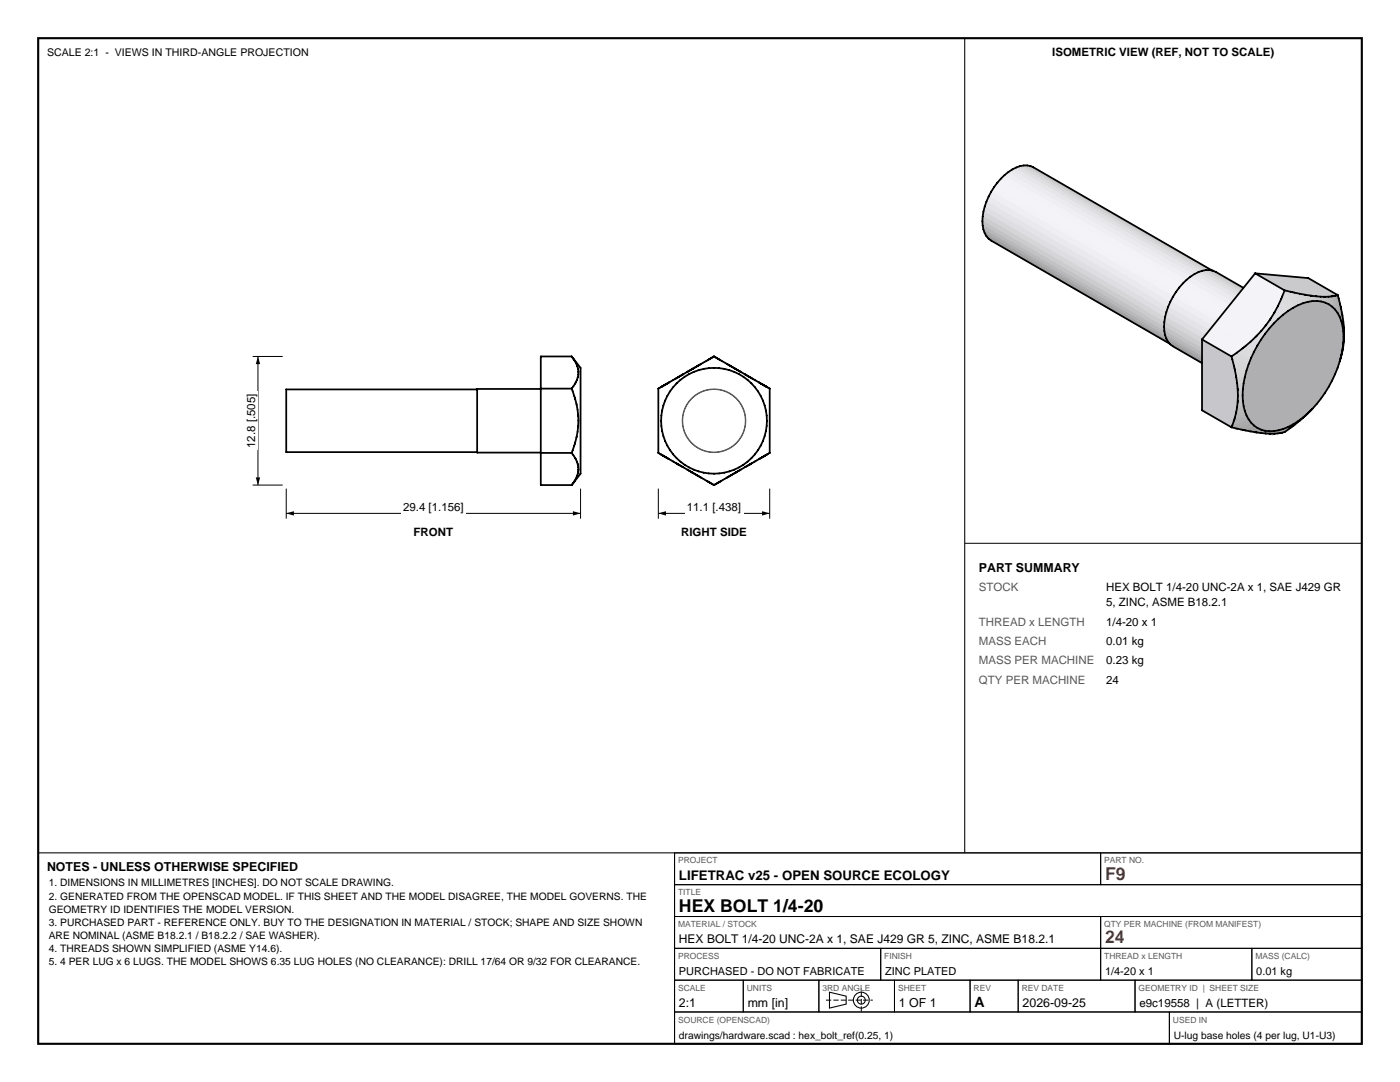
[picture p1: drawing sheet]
<svg xmlns="http://www.w3.org/2000/svg" width="279mm" height="216mm" viewBox="0 0 279 216" stroke-linecap="round" stroke-linejoin="round" font-family="sans-serif">
<path d="M7.6 7.6h264.2v200.7h-264.2z" fill="none" stroke="#000" stroke-width=".42"/>
<g fill="none" stroke="#000" stroke-width=".21">
<path d="M192.5 7.6v162.6M7.6 170.2h264.2M134.6 170.2v38.1M165.5 198l3.4 .8v1.6l-3.4 .8z"/>
<circle cx="171.9" cy="199.6" r="1.59"/>
<circle cx="171.9" cy="199.6" r=".79"/>
</g>
<g fill="none" stroke="#000" stroke-width=".2">
<path d="M57.1 97.5v6M115.9 97.5v6M57.1 102.4h58.8M134.6 170.2h85.1v6.3h-85.1zM134.6 176.5h137.2v6.4h-137.2zM219.7 170.2h52.1v6.3h-52.1zM134.6 182.9h85.1v6.3h-85.1zM134.6 189.2h41.2v6.4h-41.2zM134.6 195.6h13.7v6.3h-13.7zM148.3 195.6h15.1v6.3h-15.1zM163.4 195.6h15.1v6.3h-15.1zM175.8 189.2h43.9v6.4h-43.9z"/>
<path d="M178.5 195.6h15.1v6.3h-15.1zM193.6 195.6h9.6v6.3h-9.6zM203.2 195.6h23.3v6.3h-23.3zM219.7 182.9h52.1v6.3h-52.1zM219.7 189.2h30.1v6.4h-30.1zM226.5 195.6h45.3v6.3h-45.3zM249.8 189.2h22v6.4h-22zM134.6 201.9h98.8v6.4h-98.8zM233.4 201.9h38.4v6.4h-38.4z"/>
</g>
<path d="M164.8 199.6h9.4M171.9 201.9v-4.6" fill="none" stroke="#000" stroke-width=".2" stroke-dasharray="1.1 .4" stroke-linecap="butt"/>
<g fill="none" stroke="#000" stroke-width=".35">
<path d="M95.2 77.7h-38.1v12.5h38.1M107.9 77.6h-12.7v12.7h12.7M107.9 77.5h6.2M114.1 77.5a16 16 0 0 1 0 12.9M114.1 71.1h-6.2v25.7h6.2M114.1 71.1a4.5 4.5 0 0 1 0 6.4M114.1 71.1l1.8 2.3v21.1l-1.8 2.3M132.6 76.8l-.1 .1M133.3 76.4l-.2 .2M135.4 75.3l-4 2.2v12.9l11.1 6.4 7.7-4.4M137.3 74.2h-.1M138.2 73.6l-.1 .1"/>
<path d="M139.3 72.9l-1 .6M142.5 71.1l-.9 .5M142.5 71.1l-7.7 4.5M142.5 71.1l11.1 6.4v12.9l-4.9 2.8M107.9 90.4h6.2M114.1 90.4a4.5 4.5 0 0 1 0 6.4M145.8 94.9l-.2 .1M146.9 94.3h-.1M147.8 93.7l-.1 .1M151.9 91.3l-.2 .2"/>
<circle cx="142.5" cy="84" r="10.6"/>
</g>
<g fill="none" stroke="#595959" stroke-width=".2" stroke-dasharray=".8 .5" stroke-linecap="butt">
<path d="M131.4 77.5l.4-.2M131.4 77.5l.8-.4M131.4 77.5l.6-.3M131.4 77.5l1.1-.6M132.6 76.8l5.5-3.2M133.1 76.6l1.7-1M133.1 76.6l2.4-1.4M138 79.5l.6-.6M138.1 79.5l.6-.5M138.2 73.6l3.4-2M138.6 78.9l.7-.4M138.7 79l.7-.5"/>
<path d="M139.3 78.5l.8-.4M139.4 78.5l.7-.3M140 72.6l2.5-1.5M140.1 78.1l.8-.3M140.1 78.2l.8-.3M140.9 77.8l.8-.1M140.9 77.9l.8-.1M141.7 77.7l.8-.1M141.7 77.8l.8-.1M142.5 77.7l.8 .1M142.5 77.6l.8 .1M142.5 71.1l2.5 1.5"/>
<path d="M143.3 77.8l.8 .1M143.3 77.7l.8 .1M143.4 71.6l3.4 2M144.1 77.9l.8 .3M144.1 77.8l.8 .3M144.9 78.2l.7 .3M144.9 78.1l.8 .4M145.6 78.5l.7 .5M145.7 78.5l.7 .4M146.3 79l.6 .5M146.4 78.9l.6 .6M146.9 73.6l5.5 3.2"/>
<path d="M146.9 79.5l.6 .7M147 79.5l.5 .6M149.5 75.2l2.4 1.4M150.2 75.6l1.7 1M152.4 76.9l1.2 .6M152.8 77.1l.8 .4M153 77.2l.6 .3M153.2 77.3l.4 .2M131.4 90.4l.6 .3M131.4 90.4l1.1 .6M131.4 90.4l.8 .4M131.4 90.4l.4 .2"/>
<path d="M132.6 91.1l5.5 3.2M133.1 91.3l1.7 1.1M133.1 91.3l2.4 1.4M136.1 84l.1 .8M136.1 84l.1-.9M136.2 84.8l.2 .8M136.2 83.1l.2-.8M136.2 84l.1 .8M136.2 84l.1-.9M136.3 84.8l.2 .8M136.3 83.1l.2-.8M136.4 85.6l.2 .8"/>
<path d="M136.4 82.3l.2-.8M136.5 85.6l.2 .8M136.5 82.3l.2-.7M136.6 86.4l.4 .7M136.6 81.5l.4-.7M136.7 86.4l.4 .7M136.7 81.6l.4-.8M137 87.1l.5 .7M137 80.8l.5-.7M137.1 87.1l.4 .7M137.1 80.8l.4-.6M137.5 87.8l.5 .7"/>
<path d="M137.5 80.1l.5-.6M137.5 87.8l.6 .6M137.5 80.2l.6-.7M138 88.5l.6 .5M138.1 88.4l.6 .5M138.2 94.3l3.4 2M138.6 89l.7 .5M138.7 88.9l.7 .5M139.3 89.5l.8 .3M139.4 89.4l.7 .3M140 95.3l2.5 1.5M140.1 89.8l.8 .3"/>
<path d="M140.1 89.7l.8 .3M140.9 90.1l.8 .2M140.9 90l.8 .2M141.7 90.3h.8M141.7 90.2h.8M142.5 96.8l2.5-1.5M142.5 90.3h.8M142.5 90.2h.8M143.3 90.2l.8-.2M143.3 90.3l.8-.2M143.4 96.3l3.4-2M144.1 90l.8-.3"/>
<path d="M144.1 90.1l.8-.3M144.9 89.7l.7-.3M144.9 89.8l.8-.3M145.6 89.4l.7-.5M145.7 89.5l.7-.5M146.3 88.9l.6-.5M146.4 89l.6-.5M146.9 94.3l5.5-3.2M146.9 88.4l.6-.6M147 88.5l.5-.7M147.5 87.8l.4-.7M147.5 80.2l.4 .6"/>
<path d="M147.5 87.8l.5-.7M147.5 80.1l.5 .7M147.9 87.1l.4-.7M147.9 80.8l.4 .8M148 87.1l.4-.7M148 80.8l.4 .7M148.3 86.4l.2-.8M148.3 81.6l.2 .7M148.4 86.4l.2-.8M148.4 81.5l.2 .8M148.5 85.6l.2-.8M148.5 82.3l.2 .8"/>
<path d="M148.6 85.6l.2-.8M148.6 82.3l.2 .8M148.7 84.8l.1-.8M148.7 83.1l.1 .9M148.8 84.8v-.8M148.8 83.1v.9M149.5 92.7l2.4-1.4M150.2 92.4l1.7-1.1M152.4 91l1.2-.6M152.8 90.8l.8-.4M153 90.7l.6-.3M153.2 90.6l.4-.2"/>
</g>
<path d="M57.1 102.4l1.6-.4v.9zM114.3 102l1.6 .4-1.6 .5z" fill="#000"/>
<path d="M80 99.6h13v2.8h-13z" fill-rule="evenodd" fill="#fff"/>
<path d="M50.4 71.1h6M51.5 71.1v25.7M50.4 96.8h6" fill="none" stroke="#000" stroke-width=".2"/>
<path d="M51.5 71.1l.4 1.6h-.9zM51 95.3h.9l-.4 1.5z" fill="#000"/>
<path d="M48.7 78.1h2.8v11.7h-2.8z" fill-rule="evenodd" fill="#fff"/>
<path d="M131.4 97.5v6M153.6 97.5v6M131.4 102.4h22.2" fill="none" stroke="#000" stroke-width=".2"/>
<path d="M131.4 102.4l1.5-.4v.9zM152.1 102l1.5 .4-1.5 .5z" fill="#000"/>
<path d="M136.7 99.6h11.6v2.8h-11.6z" fill-rule="evenodd" fill="#fff"/>
<g fill="#9e9ea1" stroke="#9e9ea1" stroke-width=".2">
<path d="M197.3 47.6l36.9 21.4z"/>
<path d="M196.9 47.1l36.7 21.5-36.3-21z"/>
<path d="M196.9 47.1l36.3 21 .4 .5z"/>
<path d="M233.6 68.7l12.6 7.4z"/>
<path d="M267.6 71.1l-.2 1z"/>
<path d="M267.9 70.2l-.5 1.9z"/>
<path d="M233.1 68.2l12.6 7.5-12.1-7z"/>
<path d="M261.9 81.6l-.4 .3z"/>
<path d="M267.9 70l-.2 .9z"/>
<path d="M261 82.5l.5-.6-.9 1z"/>
<path d="M260.4 83.1l.6-.6z"/>
<path d="M268.1 69l-.4 1.9z"/>
<path d="M261 82.5l.9-.9z"/>
<path d="M259.4 84l1-.9z"/>
<path d="M259 84.1l.4-.1-1 .8z"/>
<path d="M258 85.1l1-1z"/>
<path d="M257.5 85.4l1.5-1.3z"/>
<path d="M260 83.3l1-.8z"/>
<path d="M256.4 86.2l1.7-1.5-.6 .7z"/>
<path d="M268.2 68l-.3 1.6z"/>
<path d="M259 84.1l1-.8-.6 .7z"/>
<path d="M255.9 86.3l2.2-1.6-1.7 1.5z"/>
<path d="M268.2 67.9l-.1 .5z"/>
<path d="M268.2 67.7l-.1 .7z"/>
<path d="M258.1 84.7l.9-.6-1.5 1.3z"/>
<path d="M268.3 66.7l-.1 1z"/>
<path d="M268.1 67.2l.1 .5-.1 .7z"/>
<path d="M255.7 86.4l1.4-1.2z"/>
<path d="M255.5 86.4l1.6-1.2z"/>
<path d="M255.9 86.3l1.2-1.1 1-.5z"/>
<path d="M268.2 65.6l-.1 1.6z"/>
<path d="M255 86.5l2.1-1.3-1.6 1.2z"/>
<path d="M233.1 68.2l12.1 7 .5 .5z"/>
<path d="M268.2 65.6l-.1 1.6v-1.1z"/>
<path d="M268.2 65.5l-.1 .6z"/>
<path d="M268.2 65.3l-.1 .8z"/>
<path d="M268.1 64.2l.1 1.1-.3-.2z"/>
<path d="M267.9 65.1l.3 .2-.1 .8z"/>
<path d="M255 86.5l1.1-.9 1-.4z"/>
<path d="M254.4 86.5l1.7-.9-1.1 .9z"/>
<path d="M267.9 63l.2 1.2-.4-.1z"/>
<path d="M267.7 64.1l.4 .1-.2 .9z"/>
<path d="M267.9 62.8l-.2 1.3z"/>
<path d="M254.4 86.5l.7-.6 1-.3z"/>
<path d="M254.3 86.5l.8-.6z"/>
<path d="M253.6 86.5l1.5-.6-.8 .6z"/>
<path d="M253.6 86.5l.6-.5 .9-.1z"/>
<path d="M253.5 86.5l.7-.5z"/>
<path d="M253.4 86.5l.8-.5z"/>
<path d="M253.3 86.1l.9-.1-.8 .5z"/>
<path d="M252.6 86.5l.7-.4 .1 .4z"/>
<path d="M252.6 86.5l.7-.4z"/>
<path d="M252.5 86l.8 .1-.7 .4z"/>
<path d="M251.7 86.4l.8-.4 .1 .5z"/>
<path d="M250.8 86.3l1.7-.3-.8 .4z"/>
<path d="M250.8 86.3l.9-.6 .8 .3z"/>
<path d="M250.7 86.3l1-.6z"/>
<path d="M250.6 86.3l1.1-.6z"/>
<path d="M250.9 85.4l.8 .3-1.1 .6z"/>
<path d="M249.6 86.1l1.3-.7-.3 .9z"/>
</g>
<g fill="#bbbbbf" stroke="#bbbbbf" stroke-width=".2">
<path d="M205.7 33.1l36.9 21.3z"/>
<path d="M242.1 54l12.7 7.3z"/>
</g>
<g fill="#c5c5c9" stroke="#c5c5c9" stroke-width=".2">
<path d="M205 33l.7 .1 36.3 21z"/>
<path d="M205 33l37 21.1-.6-.1z"/>
<path d="M241.4 53.9l.7 .1 12.1 7z"/>
<path d="M241.4 53.9l12.8 7.1-.7-.1z"/>
<path d="M262.7 59.1l.8 .1 .2 1z"/>
<path d="M262.7 59.1l1 1.1-.9-.1z"/>
<path d="M262.6 59.1l.2 1z"/>
</g>
<g fill="#a2a2a6" stroke="#a2a2a6" stroke-width=".2">
<path d="M196.5 46.5l36.7 21.6-36.3-21z"/>
<path d="M196.5 46.5l36.4 21 .3 .6z"/>
<path d="M232.8 67.6l12.4 7.6-12.1-7z"/>
<path d="M232.8 67.6l12.1 7 .3 .6z"/>
</g>
<g fill="#cfcfd3" stroke="#cfcfd3" stroke-width=".2">
<path d="M204.3 33h.7l36.4 21z"/>
<path d="M204.3 33l37.1 21h-.7z"/>
<path d="M240.7 53.9h.7l12.1 7z"/>
<path d="M240.7 53.9l12.8 7h-.7z"/>
<path d="M246.9 76.4l1.5-1.2-.2 1.3z"/>
<path d="M246.7 75.3l1.7-.1-1.5 1.2z"/>
<path d="M246.7 75l1.7 .2-1.7 .1z"/>
</g>
<g fill="#d7d7dc" stroke="#d7d7dc" stroke-width=".2">
<path d="M203.6 33.2l.7-.2 36.4 21z"/>
<path d="M203.6 33.2l37.1 20.8-.8 .1z"/>
<path d="M239.9 54l.8-.1 12.1 7z"/>
<path d="M239.9 54l12.9 6.9-.7 .1z"/>
</g>
<g fill="#adadb1" stroke="#adadb1" stroke-width=".2">
<path d="M196.3 45.8l36.6 21.7-36.4-21z"/>
<path d="M196.3 45.8l36.3 21 .3 .7z"/>
<path d="M232.5 66.9l12.4 7.7-12.1-7z"/>
<path d="M232.5 66.9l12.1 7 .3 .7z"/>
</g>
<g fill="#b8b8bc" stroke="#b8b8bc" stroke-width=".2">
<path d="M196.1 45l36.5 21.8-36.3-21z"/>
<path d="M196.1 45l36.4 21 .1 .8z"/>
<path d="M232.4 66.1l12.2 7.8-12.1-7z"/>
<path d="M232.4 66.1l12.1 7 .1 .8z"/>
</g>
<g fill="#dfdfe3" stroke="#dfdfe3" stroke-width=".2">
<path d="M202.8 33.4l.8-.2 36.3 20.9z"/>
<path d="M202.8 33.4l37.1 20.7-.7 .3z"/>
<path d="M239.2 54.3l.7-.3 12.2 7z"/>
<path d="M239.2 54.3l12.9 6.7-.8 .3z"/>
<path d="M254.3 62.5l.8 1.1h-1.5z"/>
<path d="M253.6 63.6h1.5l-.9 .9z"/>
<path d="M253.6 63.6l.6 .9-.7-.8z"/>
<path d="M250.8 67l1.7-.4-.8 1.2z"/>
<path d="M251.7 66l.8 .6-1.7 .4z"/>
<path d="M250.8 67l.9 .8-1-.7z"/>
</g>
<g fill="#e6e6ea" stroke="#e6e6ea" stroke-width=".2">
<path d="M202 33.8l.8-.4 36.4 21z"/>
<path d="M202 33.8l37.2 20.6-.8 .4z"/>
<path d="M238.4 54.7l.8-.4 12.1 7z"/>
<path d="M238.4 54.7l12.9 6.6-.8 .4z"/>
</g>
<g fill="#c2c2c6" stroke="#c2c2c6" stroke-width=".2">
<path d="M196.1 44.1l36.4 21.9-36.4-21z"/>
<path d="M196.1 44.1l36.3 21 .1 .9z"/>
<path d="M232.3 65.2l12.2 7.9-12.1-7z"/>
<path d="M232.3 65.2l12.1 7 .1 .9z"/>
<path d="M247 80h1l-1 .1z"/>
<path d="M248 78.9v1.1h-1z"/>
<path d="M247 78.9h1l-1 1.1z"/>
</g>
<g fill="#ccccd0" stroke="#ccccd0" stroke-width=".2">
<path d="M196.1 43.2l36.3 21.9-36.3-21z"/>
<path d="M196.1 43.2l36.4 21-.1 .9z"/>
<path d="M232.4 64.2l12 8-12.1-7z"/>
<path d="M232.4 64.2l12.1 7-.1 1z"/>
</g>
<g fill="#ebebf0" stroke="#ebebf0" stroke-width=".2">
<path d="M201.2 34.3l.8-.5 36.4 21z"/>
<path d="M201.2 34.3l37.2 20.5-.8 .5z"/>
<path d="M237.6 55.2l.8-.5 12.1 7z"/>
<path d="M237.6 55.2l12.9 6.5-.8 .5z"/>
</g>
<g fill="#efeff4" stroke="#efeff4" stroke-width=".2">
<path d="M200.5 34.9l.7-.6 36.4 21z"/>
<path d="M200.5 34.9l37.1 20.4-.8 .6z"/>
<path d="M236.8 55.8l.8-.6 12.1 7z"/>
<path d="M236.8 55.8l12.9 6.4-.8 .6z"/>
</g>
<g fill="#d5d5d9" stroke="#d5d5d9" stroke-width=".2">
<path d="M196.3 42.2l36.2 22-36.4-21z"/>
<path d="M196.3 42.2l36.3 21-.1 1z"/>
<path d="M232.5 63.3l12 7.9-12.1-7z"/>
<path d="M232.5 63.3l12.1 6.9-.1 1z"/>
<path d="M259.4 58.6l.6 1.9-1 .4z"/>
<path d="M258.4 58.4l1 .2-.4 2.3z"/>
<path d="M258 58.3l.4 .1 .6 2.5z"/>
</g>
<g fill="#dddde2" stroke="#dddde2" stroke-width=".2">
<path d="M196.5 41.2l36.1 22-36.3-21z"/>
<path d="M196.5 41.2l36.4 21-.3 1z"/>
<path d="M232.8 62.2l11.8 8-12.1-6.9z"/>
<path d="M232.8 62.2l12.1 7-.3 1z"/>
</g>
<g fill="#f2f2f7" stroke="#f2f2f7" stroke-width=".2">
<path d="M199.7 35.7l.8-.8 36.3 21z"/>
<path d="M199.7 35.7l37.1 20.2-.7 .7z"/>
<path d="M236.1 56.6l.7-.8 12.1 7z"/>
<path d="M236.1 56.6l12.8 6.2-.7 .8z"/>
</g>
<g fill="#f3f3f8" stroke="#f3f3f8" stroke-width=".2">
<path d="M199.7 35.7l36.4 20.9-37.1-20.1z"/>
<path d="M199 36.5l36.4 20.9-37-20.1z"/>
<path d="M199 36.5l37.1 20.1-.7 .8z"/>
<path d="M198.4 37.3l37 20.1-.7 .9z"/>
<path d="M236.1 56.6l12.1 7-12.9-6.2z"/>
<path d="M235.3 57.4l12.2 7-12.8-6.1z"/>
<path d="M235.3 57.4l12.9 6.2-.7 .8z"/>
<path d="M234.7 58.3l12.8 6.1-.7 .9z"/>
<path d="M250.5 54.5l5.9 3.4-.5 1.2z"/>
<path d="M250.5 54.5l5.4 4.6-.2 .5z"/>
<path d="M250.5 54.5l2.1 10.5-12.7 2.7z"/>
<path d="M250.5 54.5l5.2 5.1-.2 .4z"/>
<path d="M250.5 54.5l5 5.5-.5 1.1z"/>
<path d="M250.5 54.5l4.5 6.6-.6 1.2z"/>
<path d="M250.5 54.5l3.9 7.8-.1 .2z"/>
<path d="M250.5 54.5l3.8 8-.7 1.1z"/>
<path d="M250.5 54.5l3.1 9.1-.2 .3z"/>
<path d="M250.5 54.5l2.9 9.4-.8 1z"/>
<path d="M250.5 54.5l2.1 10.4v.1z"/>
<path d="M239.9 67.7l12.7-2.7-.9 1z"/>
<path d="M239.9 67.7l11.8-1.7-.9 1z"/>
<path d="M239.9 67.7l10.9-.7-.2 .2z"/>
<path d="M239.9 67.7l10.7-.5-1 1z"/>
<path d="M239.9 67.7l9.7 .5-1 .8z"/>
<path d="M239.9 67.7l8.7 1.3-.6 .5z"/>
<path d="M239.9 67.7l8.1 1.8-1.1 .9z"/>
<path d="M239.9 67.7l5.9 3.4z"/>
<path d="M239.9 67.7l7 2.7-1.1 .7z"/>
<path d="M253.6 63.6l-.2 .3z"/>
<path d="M250.8 67l-.2 .2z"/>
<path d="M248 69.5l.6-.5z"/>
</g>
<g fill="#e4e4e9" stroke="#e4e4e9" stroke-width=".2">
<path d="M196.9 40.2l36 22-36.4-21z"/>
<path d="M196.9 40.2l36.3 21-.3 1z"/>
<path d="M233.1 61.2l11.8 8-12.1-7z"/>
<path d="M233.1 61.2l12.1 7-.3 1z"/>
</g>
<g fill="#eaeaee" stroke="#eaeaee" stroke-width=".2">
<path d="M197.3 39.2l35.9 22-36.3-21z"/>
<path d="M197.3 39.2l36.3 21-.4 1z"/>
<path d="M233.6 60.2l11.6 8-12.1-7z"/>
<path d="M233.6 60.2l12.1 7-.5 1z"/>
</g>
<g fill="#eeeef3" stroke="#eeeef3" stroke-width=".2">
<path d="M197.8 38.3l35.8 21.9-36.3-21z"/>
<path d="M197.8 38.3l36.4 20.9-.6 1z"/>
<path d="M234.1 59.2l11.6 8-12.1-7z"/>
<path d="M234.1 59.2l12.1 7-.5 1z"/>
</g>
<g fill="#f1f1f6" stroke="#f1f1f6" stroke-width=".2">
<path d="M198.4 37.3l36.3 21-36.9-20z"/>
<path d="M197.8 38.3l36.9 20-.5 .9z"/>
<path d="M234.7 58.3l12.1 7-12.7-6.1z"/>
<path d="M234.1 59.2l12.7 6.1-.6 .9z"/>
</g>
<g fill="#afafb2" stroke="#afafb2" stroke-width=".2">
<path d="M255.1 85.9l6.8-4.3-.9 .9z"/>
<path d="M256.1 85.6l4.9-3.1-1 .8z"/>
<path d="M254.2 86l8.6-5.4-.9 1z"/>
<path d="M257.1 85.2l2.9-1.9z"/>
<path d="M253.3 86.1l10.4-6.6-.9 1.1z"/>
<path d="M252.5 86l12-7.6-.8 1.1z"/>
<path d="M257.1 85.2l1.9-1.1z"/>
<path d="M251.7 85.7l13.5-8.5-.7 1.2z"/>
<path d="M256.1 85.6l3.9-2.3-2.9 1.9z"/>
<path d="M250.9 85.4l14.9-9.5-.6 1.3z"/>
<path d="M255.1 85.9l5.9-3.4-4.9 3.1z"/>
<path d="M250.3 84.9l16.1-10.2-.6 1.2z"/>
<path d="M254.2 86l7.7-4.4-6.8 4.3z"/>
<path d="M249.7 84.3l17.2-10.9-.5 1.3z"/>
<path d="M253.3 86.1l9.5-5.5-8.6 5.4z"/>
<path d="M249.2 83.7l18.2-11.6-.5 1.3z"/>
<path d="M252.5 86l11.2-6.5-10.4 6.6z"/>
<path d="M248.8 82.9l18.9-12-.3 1.2z"/>
<path d="M251.7 85.7l12.8-7.3-12 7.6z"/>
<path d="M248.4 82l19.5-12.4-.2 1.3z"/>
<path d="M250.9 85.4l14.3-8.2-13.5 8.5z"/>
<path d="M248.2 81l19.9-12.6-.2 1.2z"/>
<path d="M250.3 84.9l15.5-9-14.9 9.5z"/>
<path d="M248 80l20.1-12.8v1.2z"/>
<path d="M249.7 84.3l16.7-9.6-16.1 10.2z"/>
<path d="M248 78.9l20.1-12.8v1.1z"/>
<path d="M249.2 83.7l17.7-10.3-17.2 10.9z"/>
<path d="M248 77.7l19.9-12.6 .2 1z"/>
<path d="M248.8 82.9l18.6-10.8-18.2 11.6z"/>
<path d="M248.2 76.5l19.5-12.4 .2 1z"/>
<path d="M248.4 82l19.3-11.1-18.9 12z"/>
<path d="M248.4 75.2l19-12 .3 .9z"/>
<path d="M248.2 81l19.7-11.4-19.5 12.4z"/>
<path d="M248.8 74l18.1-11.6 .5 .8z"/>
<path d="M248 80l20.1-11.6-19.9 12.6z"/>
<path d="M249.2 72.7l17.2-10.9 .5 .6z"/>
<path d="M248 78.9l20.1-11.7-20.1 12.8z"/>
<path d="M249.7 71.4l16.1-10.2 .6 .6z"/>
<path d="M248 77.7l20.1-11.6-20.1 12.8z"/>
<path d="M246.3 83.9l2.9-.2-3.3 1.1z"/>
<path d="M250.3 70.2l14.9-9.5 .6 .5z"/>
<path d="M246.3 83.9l2.5-1 .4 .8z"/>
<path d="M248.2 76.5l19.7-11.4-19.9 12.6z"/>
<path d="M246.4 83.6l2.4-.7-2.5 1z"/>
<path d="M250.9 68.9l13.6-8.5 .7 .3z"/>
<path d="M248.4 75.2l19.3-11.1-19.5 12.4z"/>
<path d="M251.7 67.8l12-7.6 .8 .2z"/>
<path d="M248.8 74l18.6-10.8-19 12z"/>
<path d="M252.5 66.6l10.3-6.5 .9 .1z"/>
<path d="M249.2 72.7l17.7-10.3-18.1 11.6z"/>
<path d="M253.3 65.5l8.6-5.4h.9z"/>
<path d="M249.7 71.4l16.7-9.6-17.2 10.9z"/>
<path d="M254.2 64.5l6.8-4.3 .9-.1z"/>
<path d="M250.3 70.2l15.5-9-16.1 10.2z"/>
<path d="M255.1 63.6l4.9-3.1 1-.3z"/>
<path d="M250.9 68.9l14.3-8.2-14.9 9.5z"/>
<path d="M256.1 62.8l2.9-1.9 1-.4z"/>
<path d="M251.7 67.8l12.8-7.4-13.6 8.5z"/>
<path d="M257.1 62l1.9-1.1z"/>
<path d="M252.5 66.6l11.2-6.4-12 7.6z"/>
<path d="M253.3 65.5l9.5-5.4-10.3 6.5z"/>
<path d="M256.1 62.8l2.9-1.9z"/>
<path d="M254.2 64.5l7.7-4.4-8.6 5.4z"/>
<path d="M255.1 63.6l1-.8 3.9-2.3z"/>
<path d="M254.2 64.5l.9-.9 5.9-3.4z"/>
</g>
<g fill="#cacace" stroke="#cacace" stroke-width=".2">
<path d="M261.1 55.5l5.9 3.4z"/>
<path d="M261.1 55.5l5.8 3.4-.4 .1z"/>
<path d="M261.1 55.5l5.4 3.5-.5 .1z"/>
<path d="M261.1 55.5l4.9 3.6-.3 .1z"/>
<path d="M261.1 55.5l4.6 3.7h-.6z"/>
<path d="M261.1 55.5l4 3.7h-.6z"/>
<path d="M261.1 55.5l3.4 3.7h-.2z"/>
<path d="M261.1 55.5l3.2 3.7h-.8z"/>
<path d="M265.7 59.2l.3-.1z"/>
<path d="M261.1 55.5l2.4 3.7-.8-.1z"/>
<path d="M250.5 54.5l10.6 1 1.6 3.6z"/>
<path d="M264.3 59.2h.2z"/>
<path d="M250.5 54.5l12.2 4.6z"/>
<path d="M261.8 59l.8 .1 .2 1z"/>
<path d="M250.5 54.5l12.1 4.6-.8-.1z"/>
<path d="M261.8 59l1 1.1h-.9z"/>
<path d="M250.5 54.5l11.3 4.5z"/>
<path d="M261.7 59h.1l.1 1.1z"/>
<path d="M261.5 59h.3z"/>
<path d="M250.5 54.5l11 4.5-.9-.2z"/>
<path d="M250.5 54.5l10.1 4.3z"/>
<path d="M250.5 54.5l9.9 4.3-1-.2z"/>
<path d="M250.5 54.5l8.9 4.1-1-.2z"/>
<path d="M250.5 54.5l7.9 3.9z"/>
<path d="M250.5 54.5l7.5 3.8-.5-.1z"/>
<path d="M250.5 54.5l7 3.7-1.1-.3z"/>
</g>
<g fill="#a3a3a6" stroke="#a3a3a6" stroke-width=".2">
<path d="M267.6 61.6l.3 1.2-.5 .4z"/>
<path d="M267.4 63.2l.5-.4-.2 1.3z"/>
<path d="M267.6 61.2v.4l-.2 1.6z"/>
</g>
<g fill="#a8a8ab" stroke="#a8a8ab" stroke-width=".2">
<path d="M267.5 60.8l.1 .4-.2 2z"/>
<path d="M267.1 59.5l.4 1.3-.6 1.6z"/>
<path d="M267.5 60.8l-.1 2.4-.5-.8z"/>
</g>
<g fill="#adadb0" stroke="#adadb0" stroke-width=".2">
<path d="M266.9 58.9l.2 .6z"/>
<path d="M266.9 58.9l.2 .6-.2 2.9z"/>
<path d="M266.5 59l.4-.1v3.5z"/>
<path d="M266.5 59l.4 3.4-.5-.6z"/>
</g>
<g fill="#b2b2b6" stroke="#b2b2b6" stroke-width=".2">
<path d="M266 59.1l.5-.1-.1 2.8z"/>
<path d="M266 59.1l.4 2.7-.6-.6z"/>
<path d="M265.8 59.1h.2l-.2 2.1z"/>
</g>
<g fill="#b7b7bb" stroke="#b7b7bb" stroke-width=".2">
<path d="M265.7 59.2l.1-.1v2.1z"/>
<path d="M265.1 59.2h.6l.1 2z"/>
<path d="M265.1 59.2l.7 2-.6-.5z"/>
</g>
<g fill="#bcbcc0" stroke="#bcbcc0" stroke-width=".2">
<path d="M264.5 59.2h.6l.1 1.5z"/>
<path d="M264.5 59.2l.7 1.5-.7-.3z"/>
<path d="M264.4 59.2l.1 1.2z"/>
</g>
<g fill="#9f9fa2" stroke="#9f9fa2" stroke-width=".2">
<path d="M250.3 84.9l.6 .5-1.3 .7z"/>
<path d="M248.6 85.9l1.7-1-.7 1.2z"/>
<path d="M248.3 85.8l2-.9-1.7 1z"/>
</g>
<g fill="#a4a4a8" stroke="#a4a4a8" stroke-width=".2">
<path d="M248 85.8l2.3-.9-2 .9z"/>
<path d="M248 85.8l1.7-1.5 .6 .6z"/>
<path d="M246.9 85.5l2.8-1.2-1.7 1.5z"/>
</g>
<g fill="#c7c7cb" stroke="#c7c7cb" stroke-width=".2">
<path d="M239.9 81.9l6 2.9-.1 .5z"/>
<path d="M239.9 81.9l6.4 2-.4 .9z"/>
<path d="M239.9 81.9l6.5 1.7-.1 .3z"/>
<path d="M239.9 81.9l6.5 1.4v.3z"/>
<path d="M239.9 81.9l6.8 .5-.3 .9z"/>
<path d="M239.9 81.9l6.8 .3v.2z"/>
<path d="M239.9 81.9l7-.6-.2 .9z"/>
<path d="M239.9 81.9l7.1-1.7-.1 1.1z"/>
<path d="M239.9 81.9l7.1-1.9v.2z"/>
<path d="M239.9 67.7l7.1 11.2-7.1 3z"/>
<path d="M239.9 81.9l7.1-3v1.1z"/>
<path d="M247 80v.2z"/>
<path d="M239.9 67.7l7.1 10.1v1.1z"/>
<path d="M247 77.8l1 1.1h-1z"/>
<path d="M239.9 67.7l7.1 9.9v.2z"/>
<path d="M247 77.8l1-.1v1.2z"/>
<path d="M239.9 67.7l7 8.7 .1 1.2z"/>
<path d="M247 77.7h1l-1 .1z"/>
<path d="M247 77.6v.2z"/>
<path d="M239.9 67.7l6.8 7.6 .2 1.1z"/>
<path d="M239.9 67.7l6.8 7.3v.3z"/>
<path d="M239.9 67.7l6.5 6.1 .3 1.2z"/>
<path d="M239.9 67.7l6.5 5.8v.3z"/>
<path d="M239.9 67.7l6.4 5.3 .1 .5z"/>
<path d="M239.9 67.7l6 4.1 .4 1.2z"/>
<path d="M239.9 67.7l5.9 3.4 .1 .7z"/>
</g>
<g fill="#c1c1c5" stroke="#c1c1c5" stroke-width=".2">
<path d="M264.3 59.2h.1l.1 1.2z"/>
<path d="M264.3 59.2l.2 1.2-.8-.2z"/>
<path d="M263.5 59.2h.8l-.6 1z"/>
</g>
<g fill="#a9a9ad" stroke="#a9a9ad" stroke-width=".2">
<path d="M245.8 85.3l3.4-1.6-2.3 1.8z"/>
<path d="M246.9 85.5l2.3-1.8 .5 .6z"/>
<path d="M245.9 84.8l-.1 .5z"/>
<path d="M245.9 84.8l3.3-1.1-3.4 1.6z"/>
</g>
<g fill="#b4b4b7" stroke="#b4b4b7" stroke-width=".2">
<path d="M246.4 83.3l2.4-.4-2.4 .7z"/>
<path d="M246.7 82.4l2.1 .5-2.4 .4z"/>
<path d="M246.7 82.4l1.7-.4 .4 .9z"/>
</g>
<g fill="#ceced2" stroke="#ceced2" stroke-width=".2">
<path d="M261.5 59h.2l.2 1.1z"/>
<path d="M261.5 59l.4 1.1-.9 .1z"/>
<path d="M260.6 58.8l.9 .2-.5 1.2z"/>
</g>
<g fill="#b9b9bc" stroke="#b9b9bc" stroke-width=".2">
<path d="M246.7 82.2l1.7-.2-1.7 .4z"/>
<path d="M246.9 81.3l1.5 .7-1.7 .2z"/>
<path d="M246.9 81.3l1.3-.3 .2 1z"/>
</g>
<g fill="#d1d1d5" stroke="#d1d1d5" stroke-width=".2">
<path d="M260.4 58.8h.2l.4 1.4z"/>
<path d="M260.4 58.8l.6 1.4-1 .3z"/>
<path d="M259.4 58.6l1 .2-.4 1.7z"/>
</g>
<g fill="#bebec1" stroke="#bebec1" stroke-width=".2">
<path d="M247 80.2l1.2 .8-1.3 .3z"/>
<path d="M247 80.2l1-.2 .2 1z"/>
<path d="M247 80.1l1-.1-1 .2z"/>
</g>
<g fill="#d8d8dc" stroke="#d8d8dc" stroke-width=".2">
<path d="M257.5 58.2l.5 .1 1 2.6z"/>
<path d="M257.5 58.2l1.5 2.7-.9 .5z"/>
<path d="M256.4 57.9l1.1 .3 .6 3.2z"/>
</g>
<g fill="#dadade" stroke="#dadade" stroke-width=".2">
<path d="M256.4 57.9l1.7 3.5-2.2-2.3z"/>
<path d="M255.9 59.1l2.2 2.3-1 .6z"/>
<path d="M255.9 59.1l1.2 2.9-1.4-2.4z"/>
</g>
<g fill="#cbcbcf" stroke="#cbcbcf" stroke-width=".2">
<path d="M247 77.6l1 .1h-1z"/>
<path d="M247 77.6l1.2-1.1-.2 1.2z"/>
<path d="M246.9 76.4l1.3 .1-1.2 1.1z"/>
</g>
<g fill="#dcdce0" stroke="#dcdce0" stroke-width=".2">
<path d="M255.7 59.6l1.4 2.4-1.6-2z"/>
<path d="M255.5 60l1.6 2-2.1-.9z"/>
<path d="M255 61.1l2.1 .9-1 .8z"/>
</g>
<g fill="#dedee2" stroke="#dedee2" stroke-width=".2">
<path d="M255 61.1l1.1 1.7-1.7-.5z"/>
<path d="M254.4 62.3l1.7 .5-1 .8z"/>
<path d="M254.4 62.3l.7 1.3-.8-1.1z"/>
<path d="M250.6 67.2l1.1 .6-.8 1.1z"/>
<path d="M250.6 67.2l.1-.1 1 .7z"/>
<path d="M249.6 68.2l1-1 .3 1.7z"/>
</g>
<g fill="#d2d2d7" stroke="#d2d2d7" stroke-width=".2">
<path d="M246.7 75l2.1-1-.4 1.2z"/>
<path d="M246.4 73.8l2.4 .2-2.1 1z"/>
<path d="M246.4 73.5l2.4 .5-2.4-.2z"/>
</g>
<g fill="#dfdfe4" stroke="#dfdfe4" stroke-width=".2">
<path d="M253.5 63.7l.7 .8-.8-.6z"/>
<path d="M253.4 63.9l.8 .6-.9 1z"/>
<path d="M253.4 63.9l-.1 1.6-.7-.6z"/>
<path d="M252.6 64.9l.7 .6-.7-.5z"/>
<path d="M252.6 65l.7 .5-.8 1.1z"/>
<path d="M252.6 65l-.1 1.6-.8-.6z"/>
</g>
<g fill="#d6d6da" stroke="#d6d6da" stroke-width=".2">
<path d="M246.3 73l2.9-.3-.4 1.3z"/>
<path d="M246.3 73l2.5 1-2.4-.5z"/>
<path d="M245.9 71.8l3.3 .9-2.9 .3z"/>
</g>
<g fill="#d8d8dd" stroke="#d8d8dd" stroke-width=".2">
<path d="M246.9 70.4l2.8 1-.5 1.3z"/>
<path d="M245.8 71.1l3.4 1.6-3.3-.9z"/>
<path d="M245.8 71.1l1.1-.7 2.3 2.3z"/>
<path d="M245.8 71.1l.1 .7z"/>
</g>
<g fill="#dbdbdf" stroke="#dbdbdf" stroke-width=".2">
<path d="M248 69.5l2.3 .7-.6 1.2z"/>
<path d="M246.9 70.4l1.1-.9 1.7 1.9z"/>
<path d="M248 69.5l.3-.3 2 1z"/>
</g>
<g fill="#dddde1" stroke="#dddde1" stroke-width=".2">
<path d="M249.6 68.2l1.3 .7-.6 1.3z"/>
<path d="M248.6 69l1-.8 .7 2z"/>
<path d="M248.3 69.2l.3-.2 1.7 1.2z"/>
</g>
<g fill="none" stroke="#000" stroke-width=".35">
<path d="M242 54l-35.8-20.6a4.5 4.5 0 0 0-5 .9 13 13 0 0 0-5.1 10.7 3.9 3.9 0 0 0 1.7 3l35.7 20.6M248.1 57.4l-5.4-3.1a4.6 4.6 0 0 0-5.1 .9 13.2 13.2 0 0 0-5.2 10.9 4 4 0 0 0 1.7 3l5.7 3.3M250.5 54.5l-10.6 13.2M250.5 54.5l5.9 3.4M250.5 54.5l10.6 1 5.9 3.4M256.4 57.9a25.2 25.2 0 0 1-10.6 13.2M256.4 57.9a28.9 28.9 0 0 0 9.4 1.2l1.2-.2M267 58.9a21.5 21.5 0 0 1 .4 13.2M239.9 67.7v14.2l5.9 3.4M239.9 67.7l5.9 3.4M245.8 71.1a20.8 20.8 0 0 1 .1 13.7l-.1 .5M267.4 72.1a24 24 0 0 1-5.5 9.5"/>
<path d="M267.6 71.4l-.2 .7M267.7 70.9a11.4 11.4 0 0 0-.8-8.5 5.4 5.4 0 0 0-6.9-1.9 19.1 19.1 0 0 0-9.7 9.7 16.8 16.8 0 0 0-1.9 11.8 5.4 5.4 0 0 0 7.7 3.6 14 14 0 0 0 4.9-3.1M261.9 81.6l-1.3 1.3-2.6 2.2a5.4 5.4 0 0 1-4.5 1.4l-2.8-.2-4.9-1M261.9 81.6l-.2 .2"/>
</g>
<path d="M192.5 108.4h79.3" fill="none" stroke="#000" stroke-width=".2"/>
<g font-size="3.5" fill="#bf1a1a">
<text x="220.5" y="175.5">F9</text>
<text x="220.5" y="188.2">24</text>
</g>
<text font-size="3.5" x="135.5" y="181.9">HEX BOLT 1/4-20</text>
<text font-size="2.8" x="194.5" y="200.9">A</text>
<text font-size="2.6" x="135.5" y="175.5">LIFETRAC v25 - OPEN SOURCE ECOLOGY</text>
<g font-size="2.5">
<text x="195.4" y="114.1">PART SUMMARY</text>
<text x="9.4" y="173.7">NOTES - UNLESS OTHERWISE SPECIFIED</text>
<text x="135.5" y="200.9">2:1</text>
<text x="149.2" y="200.9">mm [in]</text>
<text x="179.4" y="200.9">1 OF 1</text>
<text x="204.1" y="200.9">2026-09-25</text>
</g>
<text font-size="2.4" x="135.5" y="188.2">HEX BOLT 1/4-20 UNC-2A x 1, SAE J429 GR 5, ZINC, ASME B18.2.1</text>
<g font-size="2.3">
<text x="210" y="11.1">ISOMETRIC VIEW (REF, NOT TO SCALE)</text>
<text x="51" y="89.4" transform="rotate(-90 51 89.4)">12.8 [.505]</text>
<text x="80.4" y="101.9">29.4 [1.156]</text>
<text x="137.1" y="101.9">11.1 [.438]</text>
<text x="82.5" y="107">FRONT</text>
<text x="135.9" y="107">RIGHT SIDE</text>
<text x="220.8" y="117.9">HEX BOLT 1/4-20 UNC-2A x 1, SAE J429 GR</text>
<text x="220.8" y="120.9">5, ZINC, ASME B18.2.1</text>
<text x="220.8" y="124.8">1/4-20 x 1</text>
<text x="220.8" y="128.7">0.01 kg</text>
<text x="220.8" y="132.6">0.23 kg</text>
<text x="220.8" y="136.5">24</text>
<text x="227.4" y="200.9">e9c19558 | A (LETTER)</text>
</g>
<g font-size="2.3" fill="#595959">
<text x="195.4" y="117.9">STOCK</text>
<text x="195.4" y="124.8">THREAD x LENGTH</text>
<text x="195.4" y="128.7">MASS EACH</text>
<text x="195.4" y="132.6">MASS PER MACHINE</text>
<text x="195.4" y="136.5">QTY PER MACHINE</text>
</g>
<g font-size="2.2">
<text x="135.5" y="194.6">PURCHASED - DO NOT FABRICATE</text>
<text x="176.6" y="194.6">ZINC PLATED</text>
<text x="220.5" y="194.6">1/4-20 x 1</text>
<text x="250.7" y="194.6">0.01 kg</text>
</g>
<text font-size="2.1" x="9.4" y="11.1">SCALE 2:1 - VIEWS IN THIRD-ANGLE PROJECTION</text>
<g font-size="2">
<text x="9.7" y="176.9">1. DIMENSIONS IN MILLIMETRES [INCHES]. DO NOT SCALE DRAWING.</text>
<text x="9.7" y="179.5">2. GENERATED FROM THE OPENSCAD MODEL. IF THIS SHEET AND THE MODEL DISAGREE, THE MODEL GOVERNS. THE</text>
<text x="9.7" y="182.1">GEOMETRY ID IDENTIFIES THE MODEL VERSION.</text>
<text x="9.7" y="184.7">3. PURCHASED PART - REFERENCE ONLY. BUY TO THE DESIGNATION IN MATERIAL / STOCK; SHAPE AND SIZE SHOWN</text>
<text x="9.7" y="187.3">ARE NOMINAL (ASME B18.2.1 / B18.2.2 / SAE WASHER).</text>
<text x="9.7" y="189.9">4. THREADS SHOWN SIMPLIFIED (ASME Y14.6).</text>
<text x="9.7" y="192.5">5. 4 PER LUG x 6 LUGS. THE MODEL SHOWS 6.35 LUG HOLES (NO CLEARANCE): DRILL 17/64 OR 9/32 FOR CLEARANCE.</text>
<text x="135.5" y="207.3">drawings/hardware.scad : hex_bolt_ref(0.25, 1)</text>
<text x="234.3" y="207.3">U-lug base holes (4 per lug, U1-U3)</text>
</g>
<g font-size="1.7" fill="#595959">
<text x="135.3" y="172.3">PROJECT</text>
<text x="220.4" y="172.3">PART NO.</text>
<text x="135.3" y="178.6">TITLE</text>
<text x="135.3" y="185">MATERIAL / STOCK</text>
<text x="220.4" y="185">QTY PER MACHINE (FROM MANIFEST)</text>
<text x="135.3" y="191.3">PROCESS</text>
<text x="176.5" y="191.3">FINISH</text>
<text x="220.4" y="191.3">THREAD x LENGTH</text>
<text x="250.5" y="191.3">MASS (CALC)</text>
<text x="135.3" y="197.7">SCALE</text>
<text x="149" y="197.7">UNITS</text>
<text x="164.1" y="197.7">3RD ANGLE</text>
<text x="179.2" y="197.7">SHEET</text>
<text x="194.3" y="197.7">REV</text>
<text x="203.9" y="197.7">REV DATE</text>
<text x="227.2" y="197.7">GEOMETRY ID | SHEET SIZE</text>
<text x="135.3" y="204">SOURCE (OPENSCAD)</text>
<text x="234.1" y="204">USED IN</text>
</g>
</svg>
